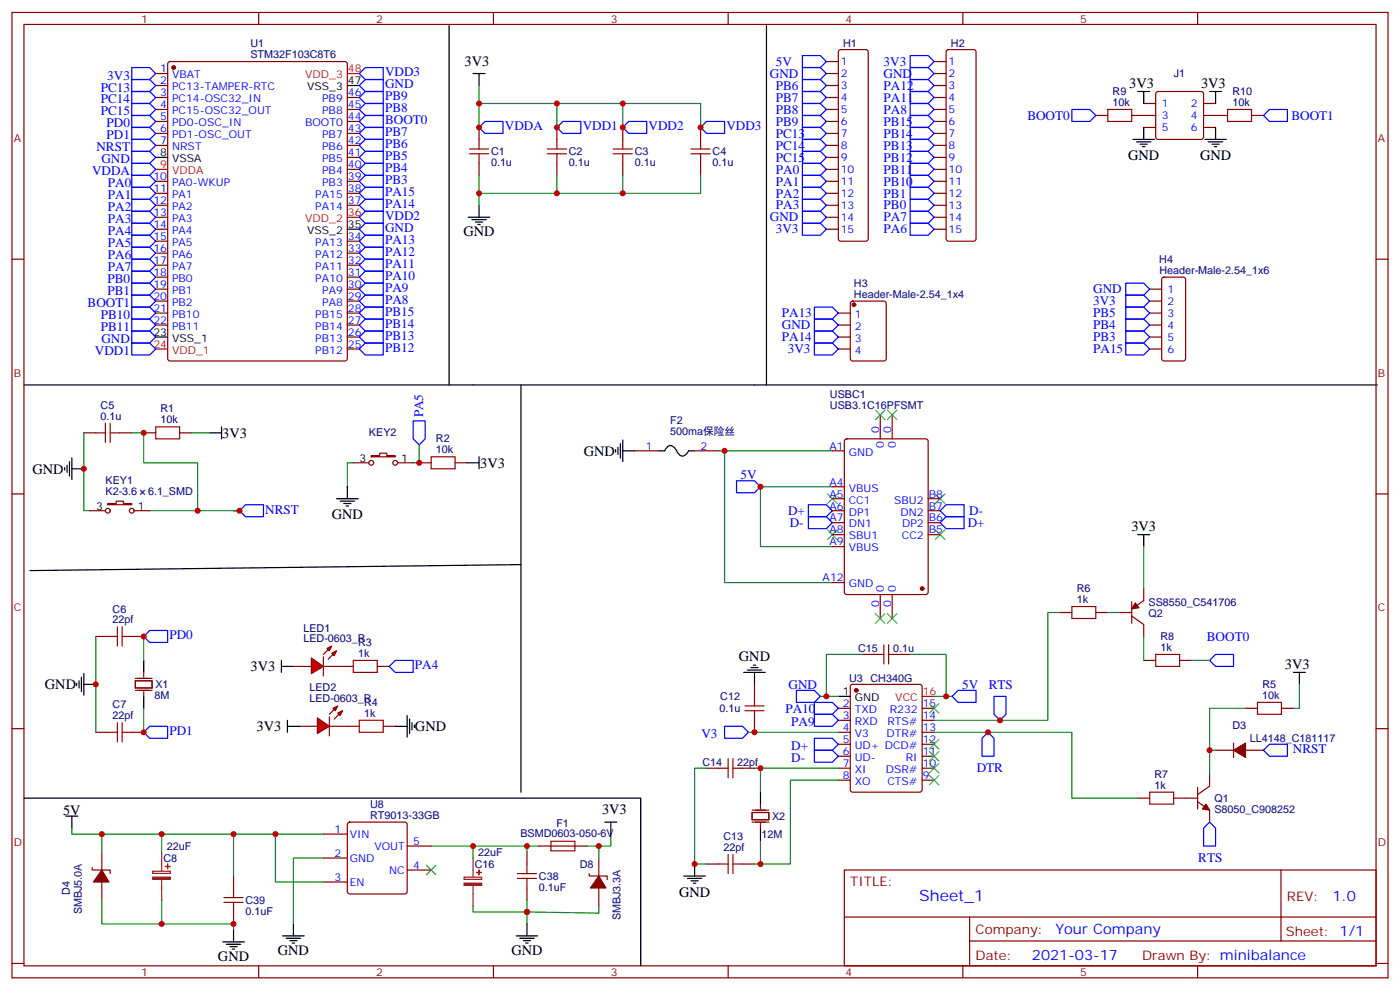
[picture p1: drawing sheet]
<svg xmlns="http://www.w3.org/2000/svg" width="412mm" height="292mm" viewBox="0 0 412 292" stroke-linecap="round" stroke-linejoin="round" font-family="sans-serif">
<g fill="none" stroke="#870000" stroke-width=".35">
<path d="M3.5 3.7h405.4v284.3h-405.4zM7.1 7.2h398.2v277.3h-398.2zM49.6 18.3l.5-.2h51.5l.7 .5v87l-.5 .7h-51.7l-.7-.4v-87.1zM76.2 3.7v3.5M145.3 3.7v3.5M214.5 3.7v3.5M283.6 3.7v3.5M352.8 3.7v3.5M45.9 21.7h3.5M45.9 25.2h3.5M45.9 28.7h3.5M45.9 32.2h3.5"/>
<path d="M45.9 35.8h3.5M45.9 39.3h3.5M102.3 28.7h3.5M102.3 32.2h3.5M102.3 35.8h3.5M102.3 39.3h3.5M141.1 37.5v3.6M164 37.5v3.6M183.4 37.5v3.6M206.4 37.5v3.6M45.9 42.8h3.5M45.9 53.4h3.5"/>
<path d="M45.9 56.9h3.5M102.3 42.8h3.5M102.3 53.4h3.5M102.3 56.9h3.5M102.3 49.9h3.5M102.3 46.4h3.5M141.1 48.1v3.5M164 48.1v3.5M183.4 48.1v3.5M206.4 48.1v3.5M3.5 76.3h3.6M45.9 60.5h3.5"/>
<path d="M45.9 64h3.5M45.9 67.5h3.5M45.9 71h3.5M45.9 74.6h3.5M45.9 78.1h3.5M102.3 60.5h3.5M102.3 71h3.5M102.3 74.6h3.5M102.3 78.1h3.5M405.3 76.3h3.6M45.9 81.6h3.5M45.9 85.2h3.5"/>
<path d="M45.9 88.7h3.5M45.9 92.2h3.5M45.9 95.7h3.5M102.3 81.6h3.5M102.3 85.2h3.5M102.3 88.7h3.5M102.3 92.2h3.5M102.3 95.7h3.5M102.3 99.3h3.5M102.3 102.8h3.5M24.7 127.5h3.5M35.3 127.5h3.5"/>
<path d="M42.3 127.5h3.6M52.9 127.5h3.5M123.5 136.3h3.5M134.1 136.3h3.5M3.5 145.5h3.6M405.3 145.5h3.6M28.2 187.5h3.5M38.8 187.5h3.5M3.5 214.6h3.6M28.2 215.7h3.5M38.8 215.7h3.5M405.3 214.6h3.6"/>
<path d="M248.7 256.3h156.6v28.2h-156.6zM377.3 256.3v20.9M248.7 270.1h156.5M285.6 277.2h119.6M285.6 270.1v14.1M3.5 283.8h3.6M76.2 284.5v3.5M145.3 284.5v3.5M214.5 284.5v3.5M283.6 284.5v3.5M352.8 284.5v3.5M405.3 283.8h3.6"/>
</g>
<circle cx="51.2" cy="19.9" r=".53" fill="#870000" stroke="#870000" stroke-width=".35"/>
<g fill="none" stroke="#000" stroke-width=".35">
<path d="M102.3 25.2h3.5M139.3 21.7h3.6M141.1 21.7v3.5M45.9 46.4h3.5M102.3 67.5h3.5M137.9 64h6.4M139 64.7h4.2M140.1 65.4h2.1M140.8 66.1h.7M141.1 60.5v3.5M45.9 99.3h3.5M19 137.7v.7"/>
<path d="M19.8 137v2.1M20.5 136v4.2M21.2 138.1h3.5M21.2 134.9v6.4M61.7 127.5h3.6M65.3 125.7v3.6M137.6 136.3h3.5M141.1 134.5v3.6M99.1 146.9h6.4M100.2 147.6h4.2M101.2 148.3h2.2M102 149h.7"/>
<path d="M102.3 143.4v3.5M24 199.5v4.2M24.7 198.4v6.4M42.3 194.5v3.5M82.9 196.3h3.5M82.9 194.5v3.5M22.6 201.2v.7M23.3 200.5v2.1M24.7 201.6h3.5M42.3 205.1v3.5"/>
</g>
<path d="M102.3 21.7h3.5M45.9 49.9h3.5M102.3 64h3.5M45.9 102.8h3.5" fill="none" stroke="#f00" stroke-width=".35"/>
<g fill="none" stroke="#00f" stroke-width=".35">
<path d="M38.8 19.9h5.3l1.8 1.8-1.8 1.7h-5.3zM38.8 23.4h5.3l1.8 1.8-1.8 1.8h-5.3zM38.8 27h5.3l1.8 1.7-1.8 1.8h-5.3zM38.8 30.5h5.3l1.8 1.7-1.8 1.8h-5.3zM38.8 34h5.3l1.8 1.8-1.8 1.7h-5.3zM38.8 37.5h5.3l1.8 1.8-1.8 1.8h-5.3zM105.8 21.7l1.8-1.8h5.3v3.5h-5.3zM105.8 25.2l1.8-1.8h5.3v3.6h-5.3zM105.8 28.7l1.8-1.7h5.3v3.5h-5.3zM105.8 32.2l1.8-1.7h5.3v3.5h-5.3zM105.8 35.8l1.8-1.8h5.3v3.5h-5.3zM105.8 39.3l1.8-1.8h5.3v3.6h-5.3z"/>
<path d="M141.1 37.5l1.8-1.7h5.3v3.5h-5.3zM164 37.5l1.8-1.7h5.3v3.5h-5.3zM183.4 37.5l1.8-1.7h5.3v3.5h-5.3zM206.4 37.5l1.7-1.7h5.3v3.5h-5.3zM38.8 41.1h5.3l1.8 1.7-1.8 1.8h-5.3zM38.8 44.6h5.3l1.8 1.8-1.8 1.7h-5.3zM38.8 48.1h5.3l1.8 1.8-1.8 1.7h-5.3zM38.8 51.6h5.3l1.8 1.8-1.8 1.8h-5.3zM38.8 55.2h5.3l1.8 1.7-1.8 1.8h-5.3zM38.8 58.7h5.3l1.8 1.8-1.8 1.7h-5.3zM105.8 42.8l1.8-1.7h5.3v3.5h-5.3zM105.8 46.4l1.8-1.8h5.3v3.5h-5.3z"/>
<path d="M105.8 49.9l1.8-1.8h5.3v3.5h-5.3zM105.8 53.4l1.8-1.8h5.3v3.6h-5.3zM105.8 56.9l1.8-1.7h5.3v3.5h-5.3zM107.6 58.7h5.3v3.5h-5.3l-1.8-1.7zM38.8 62.2h5.3l1.8 1.8-1.8 1.8h-5.3zM38.8 65.8h5.3l1.8 1.7-1.8 1.8h-5.3zM38.8 69.3h5.3l1.8 1.7-1.8 1.8h-5.3zM38.8 72.8h5.3l1.8 1.8-1.8 1.7h-5.3zM38.8 76.3h5.3l1.8 1.8-1.8 1.8h-5.3zM38.8 79.9h5.3l1.8 1.7-1.8 1.8h-5.3zM105.8 64l1.8-1.8h5.3v3.6h-5.3zM105.8 67.5l1.8-1.7h5.3v3.5h-5.3z"/>
<path d="M105.8 71l1.8-1.7h5.3v3.5h-5.3zM105.8 74.6l1.8-1.8h5.3v3.5h-5.3zM105.8 78.1l1.8-1.8h5.3v3.6h-5.3zM38.8 83.4h5.3l1.8 1.8-1.8 1.7h-5.3zM38.8 86.9h5.3l1.8 1.8-1.8 1.8h-5.3zM38.8 90.5h5.3l1.8 1.7-1.8 1.8h-5.3zM38.8 94h5.3l1.8 1.7-1.8 1.8h-5.3zM38.8 97.5h5.3l1.8 1.8-1.8 1.7h-5.3zM105.8 81.6l1.8-1.7h5.3v3.5h-5.3zM105.8 85.2l1.8-1.8h5.3v3.5h-5.3zM105.8 88.7l1.8-1.8h5.3v3.6h-5.3zM105.8 92.2l1.8-1.7h5.3v3.5h-5.3z"/>
<path d="M105.8 95.7l1.8-1.7h5.3v3.5h-5.3zM105.8 99.3l1.8-1.8h5.3v3.5h-5.3zM38.8 101h5.3l1.8 1.8-1.8 1.8h-5.3zM105.8 102.8l1.8-1.8h5.3v3.6h-5.3zM70.6 150.4l1.7-1.7h5.3v3.5h-5.3zM42.3 187.5l1.8-1.8h5.3v3.5h-5.3zM42.3 215.7l1.8-1.8h5.3v3.6h-5.3z"/>
</g>
<g fill="none" stroke="#a10000" stroke-width=".35">
<path d="M138.3 45.3h5.6M138.3 43.9h5.6M141.1 41.1v2.8M141.1 45.3v2.8M161.2 45.3h5.7M161.2 43.9h5.7M164 41.1v2.8M164 45.3v2.8M180.6 45.3h5.7M180.6 43.9h5.7M183.4 41.1v2.8M183.4 45.3v2.8"/>
<path d="M203.6 45.3h5.6M203.6 43.9h5.6M206.4 41.1v2.8M206.4 45.3v2.8M28.2 127.5h2.8M31 124.7v5.6M32.5 124.7v5.6M32.5 127.5h2.8M45.9 125.7h7v3.6h-7zM127 134.5h7.1v3.6h-7.1zM31.7 187.5h2.9M34.6 184.6v5.7"/>
<path d="M36 184.6v5.7M36 187.5h2.8M31.7 215.7h2.9M34.6 212.9v5.6M36 212.9v5.6M36 215.7h2.8"/>
</g>
<path d="M24.7 127.5v22.9h1.8M38.8 127.5h3.5v8.8h15.9v14.1h-14.1M56.4 127.5h5.3M104.1 136.3h-1.8v7.1M58.2 150.4h12.4h-1.8M28.2 187.5v28.2M42.3 187.5v7M42.3 208.6v7.1" fill="none" stroke="#008700" stroke-width=".35"/>
<path d="M39.9 199.8h4.9M42.3 198v1.5M39.9 200.5h4.9v2.1h-4.9zM39.9 203.3h4.9M42.3 203.7v1.4" fill="none" stroke="#870012" stroke-width=".35"/>
<g fill="#f00" stroke="#870000" stroke-width=".35">
<path d="M91.7 193.8l3.5 2.5-3.5 2.1z"/>
<path d="M95.2 193.5v5.6z"/>
</g>
<g fill="#870000" stroke="#870000" stroke-width=".35">
<path d="M96.7 191.3l-1.5 1.5z"/>
<path d="M96.7 194.2l1.4-1.4z"/>
</g>
<g fill="#f00" stroke="#870000" stroke-width=".35">
<path d="M96.3 191l1.4-.7-.7 1.4z"/>
<path d="M97.7 192.4l1.4-.7-.7 1.4z"/>
</g>
<path d="M86.4 196.3h5.3M95.2 196.3h5.3" fill="none" stroke="#870000" stroke-width=".35"/>
<g fill="#f00" stroke="#870000" stroke-width=".35">
<path d="M93.5 211.5l3.5 2.4-3.5 2.1z"/>
<path d="M97 211.1v5.6z"/>
</g>
<g fill="#870000" stroke="#870000" stroke-width=".35">
<path d="M97 210.4l1.4-1.4z"/>
<path d="M98.4 211.8l1.4-1.4z"/>
</g>
<g fill="#f00" stroke="#870000" stroke-width=".35">
<path d="M98.1 208.6l1.4-.7-.7 1.4z"/>
<path d="M99.5 210l1.4-.7-.7 1.4z"/>
</g>
<g fill="none" stroke="#870000" stroke-width=".35">
<path d="M243.4 18.1h3.5M247.2 14.8l.4-.2h7.5l.5 .2 .2 .5v55l-.3 .5-.4 .2h-7.5l-.4-.2-.3-.5v-55zM275.2 18.1h3.5M278.9 14.8l.5-.2h7.4l.5 .2 .2 .5v55l-.2 .5-.5 .2h-7.4l-.5-.2-.2-.5v-55zM243.4 21.7h3.5M243.4 25.2h3.5M243.4 28.7h3.5M243.4 32.2h3.5M243.4 35.8h3.5M243.4 39.3h3.5M275.2 21.7h3.5M275.2 25.2h3.5"/>
<path d="M275.2 28.7h3.5M275.2 32.2h3.5M275.2 35.8h3.5M275.2 39.3h3.5M322.8 34h3.5M333.4 34h7M336.9 30.5h3.5M336.9 37.5h3.5M340.7 27.2l.4-.2h12.7l.5 .2 .2 .5v12.7l-.2 .5-.5 .2h-12.7l-.5-.3-.2-.4v-12.7zM354.5 30.5h3.6M354.5 34h7.1M354.5 37.5h3.6"/>
<path d="M368.7 34h3.5M243.4 42.8h3.5M243.4 46.4h3.5M243.4 49.9h3.5M243.4 53.4h3.5M243.4 56.9h3.5M275.2 42.8h3.5M275.2 46.4h3.5M275.2 49.9h3.5M275.2 53.4h3.5M275.2 56.9h3.5M243.4 60.5h3.5"/>
<path d="M243.4 64h3.5M243.4 67.5h3.5M275.2 60.5h3.5M275.2 64h3.5M275.2 67.5h3.5M246.9 92.2h3.6M246.9 95.7h3.6M246.9 99.3h3.6M250.7 88.9l.5-.2h9.1l.7 .4 .1 16.5-.5 .7h-9.4l-.7-.4v-16.5zM338.7 92.2h3.5M338.7 95.7h3.5M338.7 99.3h3.5"/>
<path d="M338.7 85.2h3.5M338.7 88.7h3.5M342.4 81.8l.5-.2h5.6l.7 .5v23.5l-.4 .7h-5.9l-.7-.4v-23.6zM246.9 102.8h3.6M338.7 102.8h3.5M104.1 136.3h4.6M109.4 134.2h2.4v-.7h2.1v.7h2.5v.3h-7zM117.1 136.3h4.6M187 132.8h7M204.6 132.8h7.1M245.2 132.8h3.5M248.9 129.5l.5-.2h23.3l.6 .4 .1 44.7-.5 .7h-23.5l-.6-.4-.1-44.7z"/>
<path d="M259.3 122.2v7.1M262.8 122.2v7.1M26.5 150.4h4.5M31.7 148.3h2.5v-.7h2.1v.7h2.5v.4h-7.1zM39.5 150.4h4.6M245.2 150.4h3.5M245.2 157.5h3.5M245.2 154h3.5M245.2 146.9h3.5M245.2 143.4h3.5M273.4 150.4h3.5M273.4 157.5h3.5"/>
<path d="M273.4 154h3.5M273.4 146.9h3.5M245.2 161h3.5M245.2 171.6h3.5M259.3 175.1v7.1M262.8 175.1v7.1M333.4 177.2v6.4M336.9 173.4v3.5l-3.5 2.5M100.5 196.3h3.6M111.1 196.3h3.6M254 192.8h3.5M264.6 192.8h3.5"/>
<path d="M312.2 180.4h3.5M322.8 180.4h3.5M329.8 180.4h3.6M333.4 181.5l3.5 2.4v3.6M336.9 194.5h3.5M347.5 194.5h3.5M88.2 213.9h5.3M97 213.9h8.8M112.9 213.9h3.5M222.2 201.6v3.5M222.2 212.2v3.5M246.9 208.6h3.6"/>
<path d="M246.9 212.2h3.6M246.9 215.7h3.6M246.9 219.2h3.6M250.7 201.8l.5-.2h19.7l.7 .4v30.6l-.4 .7h-20l-.7-.4v-30.6zM271.6 208.6h3.6M271.6 212.2h3.6M271.6 215.7h3.6M271.6 219.2h3.6M363.4 218.9v4.2M366.9 208.6h3.5M377.5 208.6h3.5M208.1 226.3h3.6"/>
<path d="M218.7 226.3h3.5M246.9 222.7h3.6M246.9 226.3h3.6M246.9 229.8h3.6M271.6 222.7h3.6M271.6 226.3h3.6M271.6 229.8h3.6M335.1 235.1h3.6M345.7 235.1h7.1M352.8 231.9v6.4M352.8 236.1l3.5 2.5v3.5M356.3 228v3.6l-3.5 2.4"/>
<path d="M358.1 221h5.3M366.9 221h5.3M27.2 255.6v.7h5.3v1M30 251v5.3M30 259.8v5.3M68.8 258v3.5M95.2 245.7h7.1M95.2 252.7h7.1M95.2 259.8h7.1M102.5 242.4l.5-.3h16.2l.5 .3 .2 .5v19.7l-.2 .5-.5 .2h-16.2l-.5-.2-.2-.5v-19.7zM119.9 249.2h7.1M119.9 256.3h7.1"/>
<path d="M155.2 251v3.5M158.7 249.2h14.2M173.6 257.3v.7h5.3v1.1M176.4 252.7v5.3M208.1 254.5h3.6M218.7 254.5h3.5M68.8 268.6v3.5M155.2 261.5v3.6M176.4 261.5v5.3"/>
<circle cx="109.4" cy="136.3" r=".71"/>
<circle cx="116.4" cy="136.3" r=".71"/>
<circle cx="31.8" cy="150.4" r=".71"/>
<circle cx="38.8" cy="150.4" r=".71"/>
</g>
<g fill="none" stroke="#000" stroke-width=".35">
<path d="M132.3 7.5v105.9M225.8 7.5v105.9M335.1 27h3.6M336.9 27v3.5M336.9 37.5v3.6M356.3 27h3.5M358.1 27v3.5M358.1 37.5v3.6M333.7 41.1h6.4M334.8 41.8h4.2M335.8 42.5h2.2M336.5 43.2h.8"/>
<path d="M354.9 41.1h6.3M356 41.8h4.2M357 42.5h2.1M357.7 43.2h.7M7.1 113.4h398.6M153.5 113.4v119.9M181.3 132.4v.7M182 131.7v2.1M182.7 130.7v4.2M183.4 132.8h3.6M183.4 129.6v6.4M194 132.8h1.8l.6-.9a1.56 1.56 0 0 1 2.7 .5l.2 .3a2.13 2.13 0 0 0 2.2 1.5l1.3-1.4h1.8"/>
<path d="M335.1 157.5h3.6M336.9 157.5v3.5M153.5 166.3l-144.7 1.8M219.1 198h6.3M220.1 197.3h4.3M221.2 196.6h2.1M221.9 195.9h.7M222.2 198v3.6M381 198h3.5M382.8 198v3.6M84.7 213.9h3.5M84.7 212.2v3.5"/>
<path d="M116.4 213.9h3.5M119.9 210.7v6.4M120.6 211.8v4.2M121.4 212.9v2.1M122.1 213.6v.7M246.9 205.1h3.6M7.1 235.1h181.6v49.4M224 233.3v3.6M19.4 240.4h3.5M21.2 240.4v3.5M178.2 242.1h3.5M179.9 242.1v3.6"/>
<path d="M201.4 258h6.4M202.5 258.7h4.2M203.6 259.4h2.1M204.6 254.5v3.5M224 243.9v3.5M65.6 277.4h6.4M66.7 278.1h4.2M67.7 278.8h2.1M68.4 279.5h.7M68.8 273.9v3.5M83.3 275.7h6.3M84.3 276.4h4.2"/>
<path d="M85.4 277.1h2.1M86.1 277.8h.7M86.4 272.1v3.6M152 275.7h6.4M153.1 276.4h4.2M154.2 277.1h2.1M154.9 277.8h.7M155.2 272.1v3.6M204.3 260.1h.7"/>
</g>
<g fill="none" stroke="#a10000" stroke-width=".35">
<path d="M326.3 32.2h7.1v3.6h-7.1zM361.6 32.2h7.1v3.6h-7.1zM315.7 178.6h7.1v3.6h-7.1zM104.1 194.5h7v3.5h-7zM257.5 192.8h2.8M260.3 189.9v5.7M261.8 192.8h2.8M261.8 189.9v5.7M340.4 192.8h7.1v3.5h-7.1zM105.8 212.2h7.1v3.5h-7.1zM219.4 209.3h5.7M219.4 207.9h5.7"/>
<path d="M222.2 205.1v2.8M222.2 209.3v2.9M370.4 206.9h7.1v3.5h-7.1zM211.7 226.3h2.8M214.5 223.4v5.7M215.9 223.4v5.7M215.9 226.3h2.8M338.7 233.3h7v3.6h-7zM152.4 258.7h5.6M152.4 257.3h5.6M155.2 254.5v2.8M155.2 258.7v2.8"/>
<path d="M162.3 247.8h7v2.8h-7zM211.7 254.5h2.8M214.5 251.7v5.6M215.9 251.7v5.6M215.9 254.5h2.8M66 265.8h5.6M66 264.4h5.6M68.8 261.5v2.9M68.8 265.8v2.8"/>
</g>
<g fill="none" stroke="#00f" stroke-width=".35">
<path d="M236.4 16.4h5.3l1.7 1.7-1.7 1.8h-5.3zM236.4 19.9h5.3l1.7 1.8-1.7 1.7h-5.3zM268.1 16.4h5.3l1.8 1.7-1.8 1.8h-5.3zM268.1 19.9h5.3l1.8 1.8-1.8 1.7h-5.3zM236.4 23.4h5.3l1.7 1.8-1.7 1.8h-5.3zM236.4 27h5.3l1.7 1.7-1.7 1.8h-5.3zM236.4 30.5h5.3l1.7 1.7-1.7 1.8h-5.3zM236.4 34h5.3l1.7 1.8-1.7 1.7h-5.3zM236.4 37.5h5.3l1.7 1.8-1.7 1.8h-5.3zM268.1 23.4h5.3l1.8 1.8-1.8 1.8h-5.3zM268.1 27h5.3l1.8 1.7-1.8 1.8h-5.3zM268.1 30.5h5.3l1.8 1.7-1.8 1.8h-5.3z"/>
<path d="M268.1 34h5.3l1.8 1.8-1.8 1.7h-5.3zM268.1 37.5h5.3l1.8 1.8-1.8 1.8h-5.3zM315.7 32.2h5.3l1.8 1.8-1.8 1.8h-5.3zM373.9 32.2h5.3v3.6h-5.3l-1.7-1.8zM236.4 41.1h5.3l1.7 1.7-1.7 1.8h-5.3zM236.4 44.6h5.3l1.7 1.8-1.7 1.7h-5.3zM236.4 48.1h5.3l1.7 1.8-1.7 1.7h-5.3zM236.4 51.6h5.3l1.7 1.8-1.7 1.8h-5.3zM236.4 55.2h5.3l1.7 1.7-1.7 1.8h-5.3zM236.4 58.7h5.3l1.7 1.8-1.7 1.7h-5.3zM268.1 41.1h5.3l1.8 1.7-1.8 1.8h-5.3zM268.1 44.6h5.3l1.8 1.8-1.8 1.7h-5.3z"/>
<path d="M268.1 48.1h5.3l1.8 1.8-1.8 1.7h-5.3zM268.1 51.6h5.3l1.8 1.8-1.8 1.8h-5.3zM268.1 55.2h5.3l1.8 1.7-1.8 1.8h-5.3zM268.1 58.7h5.3l1.8 1.8-1.8 1.7h-5.3zM236.4 62.2h5.3l1.7 1.8-1.7 1.8h-5.3zM236.4 65.8h5.3l1.7 1.7-1.7 1.8h-5.3zM268.1 62.2h5.3l1.8 1.8-1.8 1.8h-5.3zM268.1 65.8h5.3l1.8 1.7-1.8 1.8h-5.3zM239.9 90.5h5.3l1.7 1.7-1.7 1.8h-5.3zM239.9 94h5.3l1.7 1.7-1.7 1.8h-5.3zM239.9 97.5h5.3l1.7 1.8-1.7 1.7h-5.3zM331.6 83.4h5.3l1.8 1.8-1.8 1.7h-5.3z"/>
<path d="M331.6 86.9h5.3l1.8 1.8-1.8 1.8h-5.3zM331.6 90.5h5.3l1.8 1.7-1.8 1.8h-5.3zM331.6 94h5.3l1.8 1.7-1.8 1.8h-5.3zM331.6 97.5h5.3l1.8 1.8-1.8 1.7h-5.3zM239.9 101h5.3l1.7 1.8-1.7 1.8h-5.3zM331.6 101h5.3l1.8 1.8-1.8 1.8h-5.3zM121.7 124h3.5v5.3l-1.7 1.7-1.8-1.7zM217 141.6h5.2l1.8 1.8-1.8 1.7h-5.2zM238.1 152.2h5.3l1.8 1.8-1.8 1.7h-5.3zM238.1 148.7h5.3l1.8 1.7-1.8 1.8h-5.3zM276.9 154l1.8-1.8h5.3v3.5h-5.3zM278.7 148.7h5.3v3.5h-5.3l-1.8-1.8z"/>
<path d="M116.4 194.5h5.3v3.5h-5.3l-1.7-1.7zM356.3 194.5l1.8-1.7h5.3v3.5h-5.3zM213.4 213.9h5.3l1.8 1.8-1.8 1.8h-5.3zM234.6 203.3h5.3l1.8 1.8-1.8 1.8h-5.3zM239.9 206.9h5.3l1.7 1.7-1.7 1.8h-5.3zM239.9 210.4h5.3l1.7 1.8-1.7 1.7h-5.3zM239.9 217.5h5.3l1.7 1.7-1.7 1.8h-5.3zM280.5 205.1l1.7-1.8h5.3v3.6h-5.3zM291 215.7l1.8 1.8v5.2h-3.5v-5.2zM292.8 205.1h3.5v5.3l-1.7 1.8-1.8-1.8zM239.9 221h5.3l1.7 1.7-1.7 1.8h-5.3zM372.2 221l1.7-1.8h5.3v3.5h-5.3z"/>
<path d="M356.3 242.1l1.8 1.8v5.3h-3.6v-5.3z"/>
</g>
<g fill="#870000" stroke="#870000" stroke-width=".35">
<path d="M355.2 236.9l1.1 1.7-2.1-.3z"/>
<path d="M334.4 177.6l1.1 1.4-2.1 .4z"/>
<path d="M363.4 221l3.5-2.1v4.2z"/>
<path d="M176.4 258l2.1 3.5h-4.6z"/>
<path d="M30 256.3l2.1 3.5h-4.6z"/>
<circle cx="252.2" cy="203.3" r=".53"/>
<circle cx="251.5" cy="89.7" r=".53"/>
<circle cx="271.6" cy="173.4" r=".53"/>
</g>
<path d="M271.6 205.1h3.6" fill="none" stroke="#f00" stroke-width=".35"/>
<g fill="none" stroke="#008700" stroke-width=".35">
<path d="M141.1 30.5h65.3v7M141.1 25.2v12.3M164 30.5v7M183.4 30.5v7M141.1 51.6v8.9M164 51.6v5.3M183.4 51.6v5.3M206.4 51.6v5.3h-65.3M123.5 131v5.3h-1.8M211.7 132.8h33.5M213.4 132.8v38.8h31.8M245.2 143.4h-21.2v17.6h21.2"/>
<path d="M336.9 161v12.4M254 192.8h-10.6v12.3M268.1 192.8h10.6v12.3M312.2 180.4h-3.5v31.8h-33.5M326.3 180.4h3.5M336.9 187.5v7M351 194.5h5.3M220.5 215.7h26.4M241.7 205.1h5.2M275.2 215.7h40.5v19.4h19.4M275.2 205.1h5.3M366.9 208.6h-10.6v19.4"/>
<path d="M382.8 201.6v7h-1.8M208.1 226.3h-3.5v28.2h3.5M222.2 226.3h1.8v7M224 226.3h22.9M246.9 229.8h-14.1v24.7h-8.8v-7.1M356.3 221h1.8M21.2 243.9v1.8h74M30 245.7v5.3M47.6 245.7v5.3M68.8 245.7v12.3M81.1 245.7v14.1h14.1M95.2 252.7h-8.8v19.4"/>
<path d="M127 249.2h31.7M139.3 249.2v3.5M155.2 249.2v1.8M176.4 249.2v3.5M179.9 245.7v3.5h-7M222.2 254.5h1.8M30 265.1v7h38.8v1.8M47.6 265.1v7M139.3 266.8v1.8h15.9l21.2 .4v-2.2M155.2 265.1v7"/>
</g>
<path d="M221.5 239.3h5v2.1h-5zM221.5 238.6h5M224 236.9v1.4M221.5 242.1h5M224 242.5v1.4" fill="none" stroke="#870012" stroke-width=".35"/>
<g fill="none" stroke="#3c3" stroke-width=".35">
<path d="M257.9 120.8l2.8 2.8M260.7 120.8l-2.8 2.8M261.4 120.8l2.8 2.8M264.2 120.8l-2.8 2.8M243.8 156.1l2.8 2.8M243.8 145.5l2.8 2.8M246.6 156.1l-2.8 2.8M246.6 145.5l-2.8 2.8M275.5 156.1l2.8 2.8M275.5 145.5l2.8 2.8M278.3 156.1l-2.8 2.8M278.3 145.5l-2.8 2.8"/>
<path d="M257.9 180.8l2.8 2.8M260.7 180.8l-2.8 2.8M261.4 180.8l2.8 2.8M264.2 180.8l-2.8 2.8M273.8 217.8l2.8 2.8M273.8 207.2l2.8 2.8M276.6 217.8l-2.8 2.8M276.6 207.2l-2.8 2.8M273.8 221.3l2.8 2.9M273.8 224.9l2.8 2.8M273.8 228.4l2.8 2.8M276.6 221.3l-2.8 2.9"/>
<path d="M276.6 224.9l-2.8 2.8M276.6 228.4l-2.8 2.8M125.6 254.8l2.8 2.9M128.4 254.8l-2.8 2.9"/>
</g>
<path d="M45 256.6h5.2v.6h-5.2zM47.6 251v5.6M47.6 259.1v6M136.7 258.4h5.2v.6h-5.2zM139.3 252.7v5.7M139.3 260.8v6" fill="none" stroke="#8c2424" stroke-width=".35"/>
<g fill="#8c2424" stroke="#8c2424" stroke-width=".35">
<path d="M45 258.4h5.2v.6h-5.2z"/>
<path d="M48.7 255.2h1.4z"/>
<path d="M49.4 254.5v1.4z"/>
<path d="M136.7 260.1h5.2v.7h-5.2z"/>
<path d="M140.4 257h1.4z"/>
<path d="M141.1 256.3v1.4z"/>
</g>
<g fill="#c00">
<circle cx="141.1" cy="37.5" r=".88"/>
<circle cx="24.7" cy="138.1" r=".88"/>
<circle cx="42.3" cy="127.5" r=".88"/>
<circle cx="58.2" cy="150.4" r=".88"/>
<circle cx="70.6" cy="150.4" r=".88"/>
<circle cx="28.2" cy="201.6" r=".88"/>
<circle cx="42.3" cy="187.5" r=".88"/>
<circle cx="42.3" cy="215.7" r=".88"/>
<circle cx="356.3" cy="221" r=".88"/>
<circle cx="222.3" cy="215.7" r=".88"/>
<circle cx="224" cy="226.3" r=".88"/>
<circle cx="123.5" cy="136.3" r=".88"/>
<circle cx="141.1" cy="56.9" r=".88"/>
<circle cx="164" cy="56.9" r=".88"/>
<circle cx="183.4" cy="56.9" r=".88"/>
<circle cx="206.4" cy="37.5" r=".88"/>
<circle cx="141.1" cy="30.5" r=".88"/>
<circle cx="183.4" cy="37.5" r=".88"/>
<circle cx="183.4" cy="30.5" r=".88"/>
<circle cx="164" cy="37.5" r=".88"/>
<circle cx="164" cy="30.5" r=".88"/>
<circle cx="224" cy="143.4" r=".88"/>
<circle cx="213.4" cy="132.8" r=".88"/>
<circle cx="224" cy="254.5" r=".88"/>
<circle cx="204.6" cy="254.5" r=".88"/>
<circle cx="243.4" cy="205.1" r=".88"/>
<circle cx="278.7" cy="205.1" r=".88"/>
<circle cx="294.6" cy="212.2" r=".88"/>
<circle cx="291" cy="215.7" r=".88"/>
<circle cx="81.1" cy="245.7" r=".88"/>
<circle cx="68.8" cy="245.7" r=".88"/>
<circle cx="30" cy="245.7" r=".88"/>
<circle cx="47.6" cy="245.7" r=".88"/>
<circle cx="68.8" cy="272.1" r=".88"/>
<circle cx="47.6" cy="272.1" r=".88"/>
<circle cx="155.2" cy="268.6" r=".88"/>
<circle cx="155.2" cy="249.2" r=".88"/>
<circle cx="139.3" cy="249.2" r=".88"/>
<circle cx="176.4" cy="249.2" r=".88"/>
</g>
<text font-size="4.6" fill="#00f" x="270.8" y="265.3">Sheet_1</text>
<g font-size="4.2">
<text x="136.8" y="19.5">3V3</text>
<text x="332.6" y="25.9">3V3</text>
<text x="353.8" y="25.9">3V3</text>
<text x="332.3" y="47.1">GND</text>
<text x="353.5" y="47.1">GND</text>
<text x="136.5" y="69.6">GND</text>
<text x="65.4" y="128.9">3V3</text>
<text x="141.5" y="137.7">3V3</text>
<text x="172" y="134.2">GND</text>
<text x="9.5" y="139.5">GND</text>
<text x="97.7" y="152.9">GND</text>
<text x="333.3" y="156.4">3V3</text>
<text x="73.8" y="197.7">3V3</text>
<text x="217.7" y="194.7">GND</text>
<text x="378.5" y="197">3V3</text>
<text x="13.2" y="203">GND</text>
<text x="75.6" y="215.3">3V3</text>
<text x="122.2" y="215.3">GND</text>
<text x="177.3" y="239.7">3V3</text>
<text x="18.6" y="240.1">5V</text>
<text x="200" y="264.1">GND</text>
<text x="81.8" y="281.3">GND</text>
<text x="150.6" y="281.3">GND</text>
<text x="64.2" y="283.1">GND</text>
</g>
<g font-size="4.2" fill="#00f">
<text x="392.5" y="265.5">1.0</text>
<text x="310.9" y="275.1">Your Company</text>
<text x="304" y="282.9">2021-03-17</text>
</g>
<g font-size="3.9" fill="#00f">
<text x="31.6" y="23.4">3V3</text>
<text x="113.4" y="22.5">VDD3</text>
<text x="226.8" y="22.9">GND</text>
<text x="228.5" y="19.4">5V</text>
<text x="260.3" y="19.4">3V3</text>
<text x="260.3" y="22.9">GND</text>
<text x="29.7" y="27">PC13</text>
<text x="113.4" y="26">GND</text>
<text x="113.4" y="29.6">PB9</text>
<text x="228.5" y="26.4">PB6</text>
<text x="228.5" y="30">PB7</text>
<text x="260.3" y="26.4">PA12</text>
<text x="260.3" y="30">PA11</text>
<text x="29.7" y="30.5">PC14</text>
<text x="29.7" y="34">PC15</text>
<text x="113.4" y="33.1">PB8</text>
<text x="228.5" y="33.5">PB8</text>
<text x="260.3" y="33.5">PA8</text>
<text x="302.6" y="35.2">BOOT0</text>
<text x="380.4" y="35.2">BOOT1</text>
<text x="31.4" y="37.5">PD0</text>
<text x="31.4" y="41.1">PD1</text>
<text x="113.4" y="36.6">BOOT0</text>
<text x="113.4" y="40.2">PB7</text>
<text x="148.7" y="38.4">VDDA</text>
<text x="171.6" y="38.4">VDD1</text>
<text x="191" y="38.4">VDD2</text>
<text x="214" y="38.4">VDD3</text>
<text x="228.5" y="37">PB9</text>
<text x="228.5" y="40.5">PC13</text>
<text x="260.3" y="37">PB15</text>
<text x="260.3" y="40.5">PB14</text>
<text x="28.4" y="44.6">NRST</text>
<text x="113.4" y="43.7">PB6</text>
<text x="113.4" y="47.2">PB5</text>
<text x="228.5" y="44.1">PC14</text>
<text x="228.5" y="47.6">PC15</text>
<text x="260.3" y="44.1">PB13</text>
<text x="260.3" y="47.6">PB12</text>
<text x="27.1" y="51.6">VDDA</text>
<text x="29.9" y="48.1">GND</text>
<text x="113.4" y="50.7">PB4</text>
<text x="228.5" y="51.1">PA0</text>
<text x="260.3" y="51.1">PB11</text>
<text x="31.8" y="55.2">PA0</text>
<text x="31.8" y="58.7">PA1</text>
<text x="113.4" y="54.3">PB3</text>
<text x="113.4" y="57.8">PA15</text>
<text x="228.5" y="54.6">PA1</text>
<text x="228.5" y="58.2">PA2</text>
<text x="260.3" y="54.6">PB10</text>
<text x="260.3" y="58.2">PB1</text>
<text x="31.8" y="62.2">PA2</text>
<text x="31.8" y="65.8">PA3</text>
<text x="113.4" y="61.3">PA14</text>
<text x="113.4" y="64.9">VDD2</text>
<text x="226.8" y="65.2">GND</text>
<text x="228.5" y="61.7">PA3</text>
<text x="260.3" y="61.7">PB0</text>
<text x="260.3" y="65.2">PA7</text>
<text x="31.8" y="69.3">PA4</text>
<text x="113.4" y="68.4">GND</text>
<text x="113.4" y="71.9">PA13</text>
<text x="228.5" y="68.8">3V3</text>
<text x="260.3" y="68.8">PA6</text>
<text x="31.8" y="72.8">PA5</text>
<text x="31.8" y="76.3">PA6</text>
<text x="113.4" y="75.4">PA12</text>
<text x="31.6" y="83.4">PB0</text>
<text x="31.8" y="79.9">PA7</text>
<text x="113.4" y="79">PA11</text>
<text x="113.4" y="82.5">PA10</text>
<text x="31.6" y="86.9">PB1</text>
<text x="113.4" y="86">PA9</text>
<text x="113.4" y="89.5">PA8</text>
<text x="322" y="86.4">GND</text>
<text x="322" y="89.9">3V3</text>
<text x="25.8" y="90.5">BOOT1</text>
<text x="29.7" y="94">PB10</text>
<text x="113.4" y="93.1">PB15</text>
<text x="230.3" y="93.5">PA13</text>
<text x="322" y="93.5">PB5</text>
<text x="29.7" y="97.5">PB11</text>
<text x="29.9" y="101">GND</text>
<text x="113.4" y="96.6">PB14</text>
<text x="113.4" y="100.1">PB13</text>
<text x="230.3" y="97">GND</text>
<text x="230.3" y="100.5">PA14</text>
<text x="322" y="97">PB4</text>
<text x="322" y="100.5">PB3</text>
<text x="28" y="104.6">VDD1</text>
<text x="113.4" y="103.7">PB12</text>
<text x="232.1" y="104">3V3</text>
<text x="322" y="104">PA15</text>
<text x="124.7" y="123" transform="rotate(-90 124.7 123)">PA5</text>
<text x="218.2" y="141.1">5V</text>
<text x="78.1" y="151.3">NRST</text>
<text x="232.1" y="151.7">D+</text>
<text x="232.6" y="155.3">D-</text>
<text x="285.1" y="155.2">D+</text>
<text x="285.5" y="151.7">D-</text>
<text x="49.9" y="188.3">PD0</text>
<text x="355.5" y="188.7">BOOT0</text>
<text x="122.2" y="197.2">PA4</text>
<text x="232.3" y="202.8">GND</text>
<text x="283.4" y="202.8">5V</text>
<text x="291.2" y="202.9">RTS</text>
<text x="231.4" y="209.9">PA10</text>
<text x="233.1" y="213.8">PA9</text>
<text x="49.9" y="216.5">PD1</text>
<text x="206.6" y="217.3">V3</text>
<text x="233.1" y="220.8">D+</text>
<text x="380.9" y="221.7">NRST</text>
<text x="233.1" y="224.4">D-</text>
<text x="287.7" y="227.5">DTR</text>
<text x="353" y="254">RTS</text>
</g>
<g font-size="3.9" fill="#800">
<text x="250.5" y="260.8">TITLE:</text>
<text x="379.1" y="265.5">REV:</text>
<text x="287.4" y="275">Company:</text>
<text x="378.7" y="275.7">Sheet: 1/1</text>
<text x="287.4" y="282.7">Date:</text>
<text x="336.4" y="282.8">Drawn By: minibalance</text>
</g>
<g font-size="3.2" fill="#800">
<text x="41.6" y="6.7">1</text>
<text x="110.8" y="6.7">2</text>
<text x="179.9" y="6.7">3</text>
<text x="249.1" y="6.7">4</text>
<text x="318.2" y="6.7">5</text>
<text x="4.1" y="41.8">A</text>
<text x="405.9" y="41.8">A</text>
<text x="4.1" y="110.9">B</text>
<text x="405.9" y="110.9">B</text>
<text x="4.1" y="180.1">C</text>
<text x="405.9" y="180.1">C</text>
<text x="4.1" y="249.2">D</text>
<text x="405.9" y="249.2">D</text>
<text x="41.6" y="287.5">1</text>
<text x="110.8" y="287.5">2</text>
<text x="179.9" y="287.5">3</text>
<text x="249.1" y="287.5">4</text>
<text x="318.2" y="287.5">5</text>
</g>
<g font-size="3.2" fill="#000080">
<text x="73.8" y="17.1">STM32F103C8T6</text>
<text x="73.8" y="13.9">U1</text>
<text x="248.4" y="14">H1</text>
<text x="280.1" y="14">H2</text>
<text x="345.8" y="22.8">J1</text>
<text x="327.7" y="28">R9</text>
<text x="363" y="28">R10</text>
<text x="327.7" y="31.2">10k</text>
<text x="363" y="31.2">10k</text>
<text x="144.6" y="45.7">C1</text>
<text x="167.6" y="45.7">C2</text>
<text x="187" y="45.7">C3</text>
<text x="209.9" y="45.7">C4</text>
<text x="144.6" y="48.9">0.1u</text>
<text x="167.6" y="48.9">0.1u</text>
<text x="187" y="48.9">0.1u</text>
<text x="209.9" y="48.9">0.1u</text>
<text x="341.5" y="77.4">H4</text>
<text x="341.5" y="80.6">Header-Male-2.54_1x6</text>
<text x="251.5" y="87.6">Header-Male-2.54_1x4</text>
<text x="251.5" y="84.5">H3</text>
<text x="244.5" y="117.3">USBC1</text>
<text x="29.7" y="123.6">0.1u</text>
<text x="29.7" y="120.5">C5</text>
<text x="47.3" y="124.7">10k</text>
<text x="47.3" y="121.5">R1</text>
<text x="197.4" y="125">F2</text>
<text x="244.5" y="120.4">USB3.1C16PFSMT</text>
<text x="108.7" y="128.6">KEY2</text>
<text x="128.4" y="130.3">R2</text>
<text x="197.4" y="128.1">500ma保险丝</text>
<text x="128.4" y="133.5">10k</text>
<text x="31.1" y="142.7">KEY1</text>
<text x="31.1" y="145.8">K2-3.6</text>
<text x="43.6" y="145.8">6.1_SMD</text>
<text x="317.2" y="177.6">1k</text>
<text x="317.2" y="174.4">R6</text>
<text x="338.3" y="178.6">SS8550_C541706</text>
<text x="33.2" y="183.6">22pf</text>
<text x="33.2" y="180.4">C6</text>
<text x="338.3" y="181.7">Q2</text>
<text x="89.4" y="189.2">LED-0603_R</text>
<text x="89.4" y="186">LED1</text>
<text x="105.5" y="190.2">R3</text>
<text x="341.9" y="191.7">1k</text>
<text x="341.9" y="188.6">R8</text>
<text x="105.5" y="193.5">1k</text>
<text x="252.7" y="192.1">C15</text>
<text x="263.1" y="192.1">0.1u</text>
<text x="45.8" y="202.7">X1</text>
<text x="91.1" y="203.6">LED2</text>
<text x="250.1" y="200.9">U3</text>
<text x="256.4" y="200.9">CH340G</text>
<text x="371.8" y="202.6">R5</text>
<text x="33.2" y="208.6">C7</text>
<text x="45.5" y="205.9">8M</text>
<text x="91.1" y="206.9">LED-0603_R</text>
<text x="107.3" y="207.9">R4</text>
<text x="212" y="209.8">0.1u</text>
<text x="212.2" y="206.2">C12</text>
<text x="371.8" y="205.8">10k</text>
<text x="33.2" y="211.8">22pf</text>
<text x="107.3" y="211.1">1k</text>
<text x="363" y="214.6">D3</text>
<text x="368.2" y="218.5">LL4148_C181117</text>
<text x="206.9" y="225.6">C14</text>
<text x="217.2" y="225.7">22pf</text>
<text x="340.1" y="232.3">1k</text>
<text x="340.1" y="229">R7</text>
<text x="109" y="237.9">U8</text>
<text x="357.7" y="239.4">S8050_C908252</text>
<text x="357.7" y="236.3">Q1</text>
<text x="109" y="241.1">RT9013-33GB</text>
<text x="163.9" y="243.6">F1</text>
<text x="227.4" y="241.5">X2</text>
<text x="49.2" y="250.4">22uF</text>
<text x="153.3" y="246.4">BSMD0603-050-6V</text>
<text x="213.1" y="250.6">22pf</text>
<text x="213.1" y="247.4">C13</text>
<text x="224.3" y="246.9">12M</text>
<text x="48.1" y="253.9">C8</text>
<text x="139.9" y="255.7">C16</text>
<text x="140.9" y="252.1">22uF</text>
<text x="170.8" y="255.6">D8</text>
<text x="20.6" y="263.7" transform="rotate(-90 20.6 263.7)">D4</text>
<text x="158.7" y="262.4">0.1uF</text>
<text x="158.8" y="259.2">C38</text>
<text x="24.1" y="269.3" transform="rotate(-90 24.1 269.3)">SMBJ5.0A</text>
<text x="72.3" y="269.4">0.1uF</text>
<text x="72.3" y="266.2">C39</text>
<text x="182.8" y="271.1" transform="rotate(-90 182.8 271.1)">SMBJ3.3A</text>
</g>
<g font-size="3.2" fill="#00f">
<text x="47.2" y="21.3">1</text>
<text x="50.7" y="23.1">VBAT</text>
<text x="247.6" y="19.2">1</text>
<text x="247.6" y="22.7">2</text>
<text x="279.4" y="19.2">1</text>
<text x="279.4" y="22.7">2</text>
<text x="47.2" y="24.8">2</text>
<text x="47.2" y="28.4">3</text>
<text x="50.7" y="26.6">PC13-TAMPER-RTC</text>
<text x="102.5" y="28.4">46</text>
<text x="247.6" y="26.2">3</text>
<text x="247.6" y="29.8">4</text>
<text x="279.4" y="26.2">3</text>
<text x="279.4" y="29.8">4</text>
<text x="47.2" y="31.9">4</text>
<text x="47.2" y="35.4">5</text>
<text x="50.7" y="30.1">PC14-OSC32_IN</text>
<text x="50.7" y="33.7">PC15-OSC32_OUT</text>
<text x="94.9" y="33.7">PB8</text>
<text x="94.9" y="30.1">PB9</text>
<text x="102.5" y="35.4">44</text>
<text x="102.5" y="31.9">45</text>
<text x="247.6" y="33.3">5</text>
<text x="279.4" y="33.3">5</text>
<text x="342.2" y="31.5">1</text>
<text x="342.2" y="35.1">3</text>
<text x="350.8" y="31.5">2</text>
<text x="350.8" y="35.1">4</text>
<text x="47.2" y="38.9">6</text>
<text x="50.7" y="37.2">PD0-OSC_IN</text>
<text x="50.7" y="40.7">PD1-OSC_OUT</text>
<text x="89.9" y="37.2">BOOT0</text>
<text x="94.9" y="40.7">PB7</text>
<text x="102.5" y="38.9">43</text>
<text x="247.6" y="36.8">6</text>
<text x="247.6" y="40.4">7</text>
<text x="279.4" y="36.8">6</text>
<text x="279.4" y="40.4">7</text>
<text x="342.2" y="38.6">5</text>
<text x="350.8" y="38.6">6</text>
<text x="47.2" y="42.5">7</text>
<text x="50.7" y="44.2">NRST</text>
<text x="94.9" y="47.8">PB5</text>
<text x="94.9" y="44.2">PB6</text>
<text x="102.5" y="46">41</text>
<text x="102.5" y="42.5">42</text>
<text x="247.6" y="43.9">8</text>
<text x="247.6" y="47.4">9</text>
<text x="279.4" y="43.9">8</text>
<text x="279.4" y="47.4">9</text>
<text x="45.2" y="53.1">10</text>
<text x="94.9" y="51.3">PB4</text>
<text x="102.5" y="53.1">39</text>
<text x="102.5" y="49.5">40</text>
<text x="247.6" y="50.9">10</text>
<text x="279.4" y="50.9">10</text>
<text x="45.2" y="56.6">11</text>
<text x="50.7" y="54.8">PA0-WKUP</text>
<text x="50.7" y="58.3">PA1</text>
<text x="92.9" y="58.3">PA15</text>
<text x="94.9" y="54.8">PB3</text>
<text x="102.5" y="56.6">38</text>
<text x="247.6" y="54.5">11</text>
<text x="247.6" y="58">12</text>
<text x="279.4" y="54.5">11</text>
<text x="279.4" y="58">12</text>
<text x="45.2" y="60.1">12</text>
<text x="45.2" y="63.6">13</text>
<text x="50.7" y="61.9">PA2</text>
<text x="50.7" y="65.4">PA3</text>
<text x="92.9" y="61.9">PA14</text>
<text x="102.5" y="60.1">37</text>
<text x="247.6" y="61.5">13</text>
<text x="247.6" y="65.1">14</text>
<text x="279.4" y="61.5">13</text>
<text x="279.4" y="65.1">14</text>
<text x="45.2" y="67.2">14</text>
<text x="45.2" y="70.7">15</text>
<text x="50.7" y="68.9">PA4</text>
<text x="102.5" y="70.7">34</text>
<text x="247.6" y="68.6">15</text>
<text x="279.4" y="68.6">15</text>
<text x="45.2" y="74.2">16</text>
<text x="45.2" y="77.8">17</text>
<text x="50.7" y="72.5">PA5</text>
<text x="50.7" y="76">PA6</text>
<text x="92.9" y="76">PA12</text>
<text x="92.9" y="72.5">PA13</text>
<text x="102.5" y="77.8">32</text>
<text x="102.5" y="74.2">33</text>
<text x="45.2" y="81.3">18</text>
<text x="50.7" y="79.5">PA7</text>
<text x="50.7" y="83">PB0</text>
<text x="92.9" y="83">PA10</text>
<text x="92.9" y="79.5">PA11</text>
<text x="102.5" y="81.3">31</text>
<text x="45.2" y="84.8">19</text>
<text x="45.2" y="88.3">20</text>
<text x="50.7" y="86.6">PB1</text>
<text x="94.9" y="86.6">PA9</text>
<text x="102.5" y="88.3">29</text>
<text x="102.5" y="84.8">30</text>
<text x="344" y="86.2">1</text>
<text x="344" y="89.7">2</text>
<text x="45.2" y="91.9">21</text>
<text x="45.2" y="95.4">22</text>
<text x="50.7" y="90.1">PB2</text>
<text x="50.7" y="93.6">PB10</text>
<text x="92.9" y="93.6">PB15</text>
<text x="94.9" y="90.1">PA8</text>
<text x="102.5" y="95.4">27</text>
<text x="102.5" y="91.9">28</text>
<text x="251.8" y="93.6">1</text>
<text x="344" y="93.3">3</text>
<text x="50.7" y="97.2">PB11</text>
<text x="92.9" y="100.7">PB13</text>
<text x="92.9" y="97.2">PB14</text>
<text x="102.5" y="98.9">26</text>
<text x="251.8" y="97.2">2</text>
<text x="251.8" y="100.7">3</text>
<text x="344" y="96.8">4</text>
<text x="344" y="100.3">5</text>
<text x="92.9" y="104.2">PB12</text>
<text x="102.5" y="102.4">25</text>
<text x="251.8" y="104.2">4</text>
<text x="344" y="103.9">6</text>
<text x="258.9" y="127.5" transform="rotate(-90 258.9 127.5)">0</text>
<text x="260.3" y="132" transform="rotate(-90 260.3 132)">0</text>
<text x="262.5" y="127.5" transform="rotate(-90 262.5 127.5)">0</text>
<text x="263.9" y="132" transform="rotate(-90 263.9 132)">0</text>
<text x="190.2" y="132.4">1</text>
<text x="206.4" y="132.4">2</text>
<text x="244.3" y="132.4">A1</text>
<text x="250" y="134.2">GND</text>
<text x="244.3" y="143">A4</text>
<text x="244.3" y="146.5">A5</text>
<text x="250" y="144.8">VBUS</text>
<text x="250" y="148.3">CC1</text>
<text x="263.4" y="148.3">SBU2</text>
<text x="273.6" y="146.5">B8</text>
<text x="244.3" y="150.1">A6</text>
<text x="244.3" y="153.6">A7</text>
<text x="250" y="151.8">DP1</text>
<text x="250" y="155.4">DN1</text>
<text x="265.3" y="151.8">DN2</text>
<text x="265.7" y="155.4">DP2</text>
<text x="273.6" y="153.6">B6</text>
<text x="273.6" y="150.1">B7</text>
<text x="244.3" y="157.1">A8</text>
<text x="244.3" y="160.7">A9</text>
<text x="250" y="158.9">SBU1</text>
<text x="265.6" y="158.9">CC2</text>
<text x="273.6" y="157.1">B5</text>
<text x="250" y="162.4">VBUS</text>
<text x="242.3" y="171.2">A12</text>
<text x="250" y="173">GND</text>
<text x="258.9" y="178.9" transform="rotate(-90 258.9 178.9)">0</text>
<text x="260.3" y="174.4" transform="rotate(-90 260.3 174.4)">0</text>
<text x="262.5" y="178.9" transform="rotate(-90 262.5 178.9)">0</text>
<text x="263.9" y="174.4" transform="rotate(-90 263.9 174.4)">0</text>
<text x="248.3" y="208.3">2</text>
<text x="271.8" y="208.3">15</text>
<text x="248.3" y="211.8">3</text>
<text x="248.3" y="215.3">4</text>
<text x="251.8" y="210">TXD</text>
<text x="251.8" y="213.6">RXD</text>
<text x="261.4" y="213.6">RTS#</text>
<text x="262.1" y="210">R232</text>
<text x="271.8" y="215.3">13</text>
<text x="271.8" y="211.8">14</text>
<text x="248.3" y="218.9">5</text>
<text x="251.8" y="217.1">V3</text>
<text x="251.8" y="220.6">UD+ DCD#</text>
<text x="261.1" y="217.1">DTR#</text>
<text x="271.8" y="218.9">12</text>
<text x="248.3" y="222.4">6</text>
<text x="248.3" y="225.9">7</text>
<text x="251.8" y="224.2">UD-</text>
<text x="251.8" y="227.7">XI</text>
<text x="260.9" y="227.7">DSR#</text>
<text x="266.8" y="224.2">RI</text>
<text x="271.8" y="225.9">10</text>
<text x="271.8" y="222.4">11</text>
<text x="248.3" y="229.4">8</text>
<text x="251.8" y="231.2">XO</text>
<text x="261.4" y="231.2">CTS#</text>
<text x="271.8" y="229.4">9</text>
<text x="98.5" y="245.3">1</text>
<text x="103" y="246.7">VIN</text>
<text x="110.3" y="250.3">VOUT</text>
<text x="121.7" y="248.8">5</text>
<text x="98.5" y="252.4">2</text>
<text x="103" y="253.8">GND</text>
<text x="114.6" y="257.3">NC</text>
<text x="121.7" y="255.9">4</text>
<text x="98.5" y="259.4">3</text>
<text x="103" y="260.8">EN</text>
</g>
<g font-size="3.2" fill="#f00">
<text x="89.9" y="23.1">VDD_3</text>
<text x="102.5" y="21.3">48</text>
<text x="47.2" y="49.5">9</text>
<text x="50.7" y="51.3">VDDA</text>
<text x="89.9" y="65.4">VDD_2</text>
<text x="102.5" y="63.6">36</text>
<text x="45.2" y="102.4">24</text>
<text x="50.7" y="104.2">VDD_1</text>
<text x="263.7" y="206.5">VCC</text>
<text x="271.8" y="204.8">16</text>
</g>
<g font-size="3.2">
<text x="90.5" y="26.6">VSS_3</text>
<text x="102.5" y="24.8">47</text>
<text x="47.2" y="46">8</text>
<text x="50.7" y="47.8">VSSA</text>
<text x="90.5" y="68.9">VSS_2</text>
<text x="102.5" y="67.2">35</text>
<text x="45.2" y="98.9">23</text>
<text x="50.7" y="100.7">VSS_1</text>
<text x="105.9" y="136">3</text>
<text x="118.2" y="136">1</text>
<text x="28.3" y="150.1">3</text>
<text x="40.6" y="150.1">1</text>
<text x="248.3" y="204.8">1</text>
<text x="251.8" y="206.5">GND</text>
</g>
</svg>
